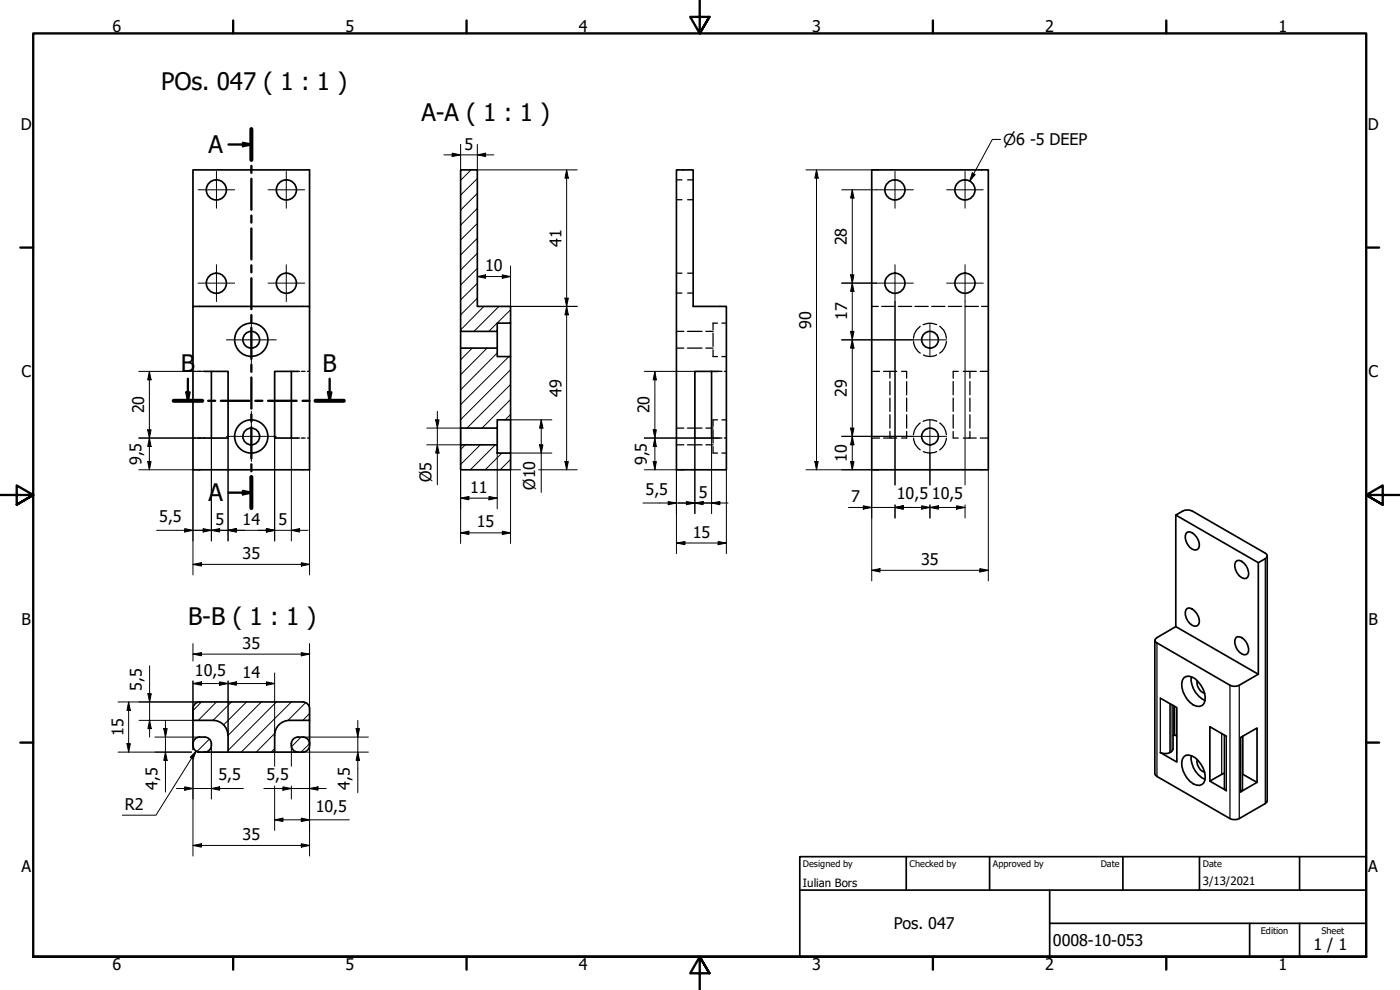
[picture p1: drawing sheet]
<svg xmlns="http://www.w3.org/2000/svg" width="420mm" height="297mm" viewBox="0 0 420 297" stroke-linecap="round" stroke-linejoin="round" font-family="sans-serif">
<!-- layer: Hatch (ISO) -->
<g fill="none" stroke="#000" stroke-width=".3">
<path d="M141.4 51l-3.2 3.1M143.3 58l-5.1 5M143.3 53.6l-5.1 4.9M143.3 76l-5.1 5M143.3 71.5l-5.1 5M143.3 67l-5.1 5M143.3 62.5l-5.1 5M143.3 89.5l-5.1 5M143.3 85l-5.1 5M143.3 80.5l-5.1 5M145.2 91.9l-7 7.1M149.7 91.9l-7.5 7.5"/>
<path d="M153.2 92.9l-6.5 6.5M141.7 104.4l-3.5 3.5M146.2 104.4l-8 8M149.2 105.9l-11 11.1M152.7 107l-14.5 14.4M153.2 119.9l-8.5 8.5M153.2 115.4l-13.1 13M153.2 110.9l-15 15M139.6 133.5l-1.4 1.4M144.1 133.5l-5.9 5.9M148.7 133.5l-7.5 7.5M149.2 128.4h.1"/>
<path d="M150.6 135.9l-5 5.1M153.2 124.4l-1.6 1.6M153.2 137.8l-3.1 3.2M60.5 210.6l-2.6 2.6M65 210.6l-5.5 5.5M69.5 210.6l-5.6 5.5M74 210.6l-6.9 6.9M78.4 210.6l-9.9 10M82.9 210.6l-14.4 14.6M87.4 210.6l-15 15.1M91.8 210.8l-5.4 5.4M92.9 214.1l-2 2"/>
<path d="M62.9 221.7l-3.8 3.8M82.4 224.6l-1 1.1M82.5 220l-5.6 5.7M90.4 221.2l-2.9 2.8M92.9 223.1l-2.5 2.6"/>
</g>
<!-- layer: Hidden (ISO) -->
<g fill="none" stroke="#000" stroke-width=".38">
<path d="M203 54h1.7M203 59.9h1.7M206.4 54h1.6M206.4 59.9h1.6M203 82h1.7M203 87.9h1.7M203 99.4h2.2M206.3 99.4h4.4M206.4 82h1.6M206.4 87.9h1.6M211.8 99.4h2.2M214 99.9v4"/>
<path d="M215.3 97h-1.3v2M216.7 97h1.3M261.6 91.9h2M264.6 91.9h4M269.6 91.9h4M274.6 91.9h4M276.2 97.9a4.9 4.9 0 0 0-2.1 3.6M277.1 97.4a5.1 5.1 0 0 1 4 0M279.6 91.9h4M282 97.9a4.4 4.4 0 0 1 2 3.6M284.6 91.9h4M289.6 91.9h4"/>
<path d="M294.6 91.9h2M57.9 111.4h.7M59.2 111.4h1.3M61 111.4h.4M89.4 111.4h.5M90.4 111.4h1.2M92.3 111.4h.6M203 104.4h2.2M206.3 104.4h4.4M211.8 104.4h2.2M214 105v2h1.3M215.5 111.4h.2"/>
<path d="M215.8 111.4h.9M216.7 107h1.3M217.4 111.4h.6M261.6 111.4h2.4M265.2 111.4h3.9M267.1 111.4v2.1M267.1 114.5v4M267.1 119.4v4M270.6 111.4h1.5v2.1M272.1 114.5v4M272.1 119.4v4M274.2 102.5a4.3 4.3 0 0 0 2 3.5"/>
<path d="M277.1 106.5a4.2 4.2 0 0 0 4 0M284 102.5a4.7 4.7 0 0 1-2 3.5M286.1 114.5v4M286.1 119.4v4M287.6 111.4h-1.5v2.1M289.1 111.4h3.9M291.1 111.4v2.1M291.1 114.5v4M291.1 119.4v4M294.2 111.4h2.4M57.9 131.4h.7M59.2 131.4h1.3"/>
<path d="M61 131.4h.4M89.4 131.4h.5M90.4 131.4h1.2M92.3 131.4h.6M203 128.4h2.2M203 133.5h2.2M206.3 128.4h4.4M206.3 133.5h4.4M211.8 128.4h2.2M211.8 133.5h2.2M214 129v4M214 134v1.9h1.3"/>
<path d="M215.3 126h-1.3v1.9M215.5 131.4h.2M215.8 131.4h.9M216.7 126h1.3M216.7 135.9h1.3M217.4 131.4h.6M261.6 131.4h2.4M265.2 131.4h3.9M267.1 124.4v4M267.1 129.5v1.9M272.1 129.5v1.9h-1.5M272.1 124.4v4"/>
<path d="M274.2 131.5a4.3 4.3 0 0 0 2 3.5M276.2 126.9a4.9 4.9 0 0 0-2.1 3.5M277.1 126.4a4.5 4.5 0 0 1 4 0M277.1 135.5a4.7 4.7 0 0 0 4 0M282 126.9a4.4 4.4 0 0 1 2 3.5M284 131.5a4.7 4.7 0 0 1-2 3.5M286.1 129.5v1.9h1.5M286.1 124.4v4M289.1 131.4h3.9M291.1 124.4v4M291.1 129.5v1.9M294.2 131.4h2.4"/>
</g>
<!-- layer: Visible (ISO) -->
<g fill="none" stroke="#000" stroke-width=".51">
<path d="M138.2 51h5.1v40.9h9.9v5.1h-4v2.4h-11zM203 51h5v40.9h10v49.1h-15zM261.6 51h35v90h-35zM57.9 91.9h35v49.1h-35zM57.9 91.9v-40.9h35v40.9M138.2 99.4v5M149.2 99.4v5M153.2 97v10M61.4 111.4h7.1v20h-7.1M63.4 111.4v20M87.4 111.4v20M89.4 111.4h-7v20h7"/>
<path d="M138.2 104.4h11v2.6h4v19h-4v2.4h-11zM213.6 111.4v20M215.5 111.4h-7v20h7M138.2 133.5h11v2.4h4v5.1h-15zM138.2 128.4v5.1M149.2 128.4v5.1M153.2 126v9.9M352.9 154.5l24.7 14.3M356 160a1.6 1.6 0 0 1 2.5 .5 3.9 3.9 0 0 1 1.2 4.1 1.7 1.7 0 0 1-2.6-.4 4.1 4.1 0 0 1-1.1-4.2zM370.8 168.6a1.6 1.6 0 0 1 2.6 .4 4 4 0 0 1 1.1 4.2l-.5 .3a3.6 3.6 0 0 1-3.4-4.2zM380.3 166.8v73.5l-.6 .8-7.8 4.5a3.2 3.2 0 0 1-2.8 0l-21.9-12.6-.6-.9v-40M346.8 191.7l6.1-3.7 24.7 14.3-5.7 3.3a3.2 3.2 0 0 1-2.8 0l-21.9-12.7-.6-.8z"/>
<path d="M352.9 188v-33.5a4.5 4.5 0 0 1 4.9-1.2l22.4 13.1v.8l-2.6 1.6v33.5M356 182.9a1.6 1.6 0 0 1 2.5 .4 3.9 3.9 0 0 1 1.2 4.1 1.7 1.7 0 0 1-2.6-.3 4.1 4.1 0 0 1-1.1-4.2zM370.8 191.4a1.71 1.71 0 0 1 2.6 .5 4 4 0 0 1 1.1 4.1l-.5 .4a3.6 3.6 0 0 1-3.4-4.3zM57.9 216.1v7.6a2 2 0 0 0 2 2h8.6M86.9 216.1a4.5 4.5 0 0 0-4.5 4.5M86.9 216.1h6v-3.5a2 2 0 0 0-2-2h-31a2 2 0 0 0-2 2v3.5h6a4.5 4.5 0 0 1 4.5 4.5M92.9 216.1v7.6a2 2 0 0 1-2 2h-8.5M348.2 209.5l5 2.8v16.3l-5-2.8a2.78 2.78 0 0 0 3.8-1v-13.2M352.5 211.9v8.6l-.5 .3M355.3 203.4a2.57 2.57 0 0 1 3.3 .2 7 7 0 0 1 2.7 7.5 2.25 2.25 0 0 1-3.2 .4 7.4 7.4 0 0 1-3.3-7.4zM357.5 203.1a7.3 7.3 0 0 0 4.1 7.1M359.3 204.2a3.6 3.6 0 0 0 2.2 3.8"/>
<path d="M61.4 221.2a2.9 2.9 0 0 0-3.2 .9l-.3 1.1M61.4 221.2a2.27 2.27 0 0 1 2.1 2.2 2.27 2.27 0 0 1-2.1 2.3M68.5 220.6v5.1h13.9v-5.1M92.9 223.2a2 2 0 0 0-2-2 2.87 2.87 0 0 0-3.2 .9 2.3 2.3 0 0 0 1.7 3.6M352.5 220.5l.7 .4M355.3 227.1a2.57 2.57 0 0 1 3.3 .2 7 7 0 0 1 2.7 7.5 2.25 2.25 0 0 1-3.2 .4 7.4 7.4 0 0 1-3.3-7.4zM357.5 226.7a7.3 7.3 0 0 0 4.1 7.2M359.3 227.9a3.6 3.6 0 0 0 2.2 3.8M367.5 220.6v15.8l.5 .8-4.9-2.8v-16.4l4.9 2.9M367.5 232l-4.4 2.4M372.9 221v15.8l-.2 .5-.4 .3 5-2.9v-16.3l-5 2.9M372.9 232.3l4.4 2.4"/>
<circle cx="64.9" cy="57" r="3"/>
<circle cx="85.9" cy="57" r="3"/>
<circle cx="268.6" cy="57" r="3"/>
<circle cx="289.6" cy="57" r="3"/>
<circle cx="64.9" cy="85" r="3"/>
<circle cx="85.9" cy="85" r="3"/>
<circle cx="268.6" cy="85" r="3"/>
<circle cx="289.6" cy="85" r="3"/>
<circle cx="75.4" cy="101.9" r="5"/>
<circle cx="75.4" cy="101.9" r="2.51"/>
<circle cx="279.1" cy="101.9" r="2.51"/>
<circle cx="75.4" cy="131" r="5"/>
<circle cx="75.4" cy="131" r="2.51"/>
<circle cx="279.1" cy="131" r="2.51"/>
</g>
<!-- layer: Visible Narrow (ISO) -->
<path d="M379.7 167.6v73.5M347.2 192.9v40.1M348.2 209.5v16.3M351.1 211.1v14.7M351.4 211.3v14.3M369.1 205.6v40M371.9 205.6v40M366.6 220.1v12.2M368 220.9v16.3M372.3 221.3v16.3M373 220.9v11.4" fill="none" stroke="#000" stroke-width=".38"/>
<!-- layer: Section Line (ISO) -->
<g fill="none" stroke="#000" stroke-width=".7">
<path d="M75.4 38.7v9.3M68.6 43.4h6.8M72.9 42.8l2.5 .6-2.5 .5zM75.4 49.8v2.1M75.4 53.6v9.3M75.4 64.7v2.1M75.4 68.6v9.2M75.4 79.6v2.1M75.4 83.5v9.3M75.4 94.5v2.1M75.4 98.3v9.4M55.9 117.7h1l-.5 2.6z"/>
<path d="M56.4 113.7v6.6M75.4 109.5v2.1M75.4 113.3v9.3M98.4 117.7h1l-.5 2.6zM98.9 113.7v6.6M52.1 120.3h8.6M62.5 120.3h2.1M66.3 120.3h8.6M75.4 124.4v2.1M75.4 128.2v9.3M75.4 139.3v2.1M76.6 120.3h2.1"/>
<path d="M80.5 120.3h8.5M90.8 120.3h2.1M94.7 120.3h8.5M68.6 147.8h6.8M72.9 147.3l2.5 .5-2.5 .5zM75.4 143.1v9.3"/>
</g>
<path d="M75.4 38.7v9.3M52.1 120.3h8.6M94.7 120.3h8.5M75.4 143.1v9.3" fill="none" stroke="#000" stroke-width="1.2"/>
<g fill="#000">
<path d="M72.9 42.8l2.5 .6-2.5 .5z" fill-rule="evenodd"/>
<path d="M55.9 117.7h1l-.5 2.6z" fill-rule="evenodd"/>
<path d="M98.4 117.7h1l-.5 2.6z" fill-rule="evenodd"/>
<path d="M72.9 147.3l2.5 .5-2.5 .5z" fill-rule="evenodd"/>
</g>
<!-- layer: Border (ISO) -->
<g fill="none" stroke="#000" stroke-width=".7">
<path d="M70 6.1v3.9M140 6.1v3.9M210 0v10l-2.9-4.9h5.8l-2.9 4.9 2.9-4.9M280 6.1v3.9M350 6.1v3.9M6.1 74.3h3.9M410 74.3h3.9M0 148.5h10l-5-2.8v5.7l5-2.9-5 2.9M420 148.5h-10l5-2.8v5.7l-5-2.9 5 2.9M6.1 222.8h3.9M410 222.8h3.9M10 287.1v-277.1h400v277.1h-400h400"/>
<path d="M70 287.1v3.8M140 287.1v3.8M212.9 292l-2.9-4.9 2.9 4.9h-5.8l2.9-4.9v9.9M280 287.1v3.8M350 287.1v3.8"/>
</g>
<!-- layer: Title (ISO) -->
<path d="M240 257h170v30.1h-170zM272 257v10.1M297 257v10.1M337 257v10.1M360 257v10.1M390 257v10.1M240 267.1h170M315 277h95M315 267.1v20M375 277v10.1M390 277v10.1" fill="none" stroke="#000" stroke-width=".51"/>
<!-- layer: Center Mark (ISO) -->
<g fill="none" stroke="#000" stroke-width=".3">
<path d="M59.4 56.9h11M65 51.4v11.1M80.5 56.9h10.9M85.9 51.4v11.1M263.1 56.9h11M268.6 51.4v11.1M284.1 56.9h11M289.6 51.4v11.1M65 79.4v11.1M85.9 79.4v11.1M268.6 79.4v11.1M289.6 79.4v11.1"/>
<path d="M59.4 84.9h11M75.4 94.5v15M80.5 84.9h10.9M263.1 84.9h11M279.1 97v10M284.1 84.9h11M67.9 102h15M274.1 102h10M67.9 130.9h15M75.4 123.4v15.1M274.1 130.9h10M279.1 126v9.9"/>
</g>
<!-- layer: Dimension (ISO) -->
<g fill="none" stroke="#000" stroke-width=".3">
<path d="M133.2 46.5h15M135.7 46l2.5 .5-2.5 .5zM138.2 43.3v7.7M143.3 46.5l2.4-.5v1zM143.3 43.3v7.7h29.9M170.1 51l.5 2.5h-1.1zM170.1 51v90M241.9 51h21.7M245 51l.6 2.5h-1.1zM245 51v90M252.6 56.9h10.5M255.8 56.9l.5 2.5h-1z"/>
<path d="M255.8 56.9v84.1M153.2 79.8v12.1h20M143.3 83l2.4-.5v1zM143.3 83h9.9M150.7 82.5l2.5 .5-2.5 .5zM169.5 89.5h1.1l-.5 2.4zM170.1 91.9l.5 2.6h-1.1zM252.6 84.9h10.5M255.3 99.4h1l-.5 2.6zM255.3 82.5h1l-.5 2.4zM255.8 84.9l.5 2.5h-1zM268.6 90.5v55"/>
<path d="M289.6 90.5v55M41.7 111.4h19.7M44.8 111.4l.5 2.6h-1zM44.8 111.4v29.6M193.4 111.4h15.1M196.5 111.4l.5 2.6h-1zM196.5 111.4v29.6M252.6 102h21.5M255.8 102l.5 2.4h-1zM41.7 131.4h19.7M44.3 138.5h1l-.5 2.5zM44.3 129h1l-.5 2.4z"/>
<path d="M44.8 131.4l.5 2.6h-1zM63.4 131.4v30.9M68.5 131.4v30.9M82.4 131.4v30.9M87.4 131.4v30.9M128.1 128.4h10.1v34.7M128.1 133.5h10.1M130.7 126h1.1l-.5 2.4zM131.3 133.5l.5 2.4h-1.1zM131.3 123.4v22.1M149.2 133.5v19.1M153.2 135.9h12.4"/>
<path d="M161.9 133.5h1l-.5 2.4zM162.4 126l.5 2.4h-1zM162.4 126v21.8M165.6 126h-12.4v37.1M169.5 138.5h1.1l-.5 2.5zM193.4 131.4h15.1v22.7M196 138.5h1l-.5 2.5zM196 129h1l-.5 2.4zM196.5 131.4l.5 2.6h-1zM213.6 131.4v22.7M244.5 138.5h1.1l-.6 2.5zM252.6 130.9h21.5"/>
<path d="M255.3 138.5h1l-.5 2.5zM255.3 128.4h1l-.5 2.5zM255.8 130.9l.5 2.6h-1zM279.1 135.9v9.6M41.7 141h18.2M47 159.1h45.5M55.4 158.6l2.5 .5-2.5 .5zM57.9 141v31.5M61 158.6l2.4 .5-2.4 .5zM63.4 159.1l2.5-.5v1zM68.5 159.1l2.4-.5v1zM79.9 158.6l2.5 .5-2.5 .5z"/>
<path d="M87.4 159.1l2.5-.5v1zM92.9 141v31.5M138.2 159.9l2.5-.5v1zM138.2 149.5l2.5-.5v1zM138.2 159.9h15M138.2 149.5h11M146.7 149l2.5 .5-2.5 .5zM150.7 159.4l2.5 .5-2.5 .5zM153.2 141h3M161.7 141h11.5M193 150.9h25.5M193.4 141h11.6"/>
<path d="M200.5 150.5l2.5 .4-2.5 .5zM203 141v25.1M206 150.5l2.5 .4-2.5 .5zM208.5 150.9l2.5-.4v.9zM213.6 150.9l2.4-.4v.9zM218 141v25.1M241.9 141h21.7M254.6 152.3h35M259.1 151.8l2.5 .5-2.5 .5zM261.6 141v33.3M268.6 152.3l2.5-.5v1zM268.6 151.5v3.9"/>
<path d="M276.6 151.8l2.5 .5-2.5 .5zM279.1 152.3l2.5-.5v1zM279.1 151.5v3.9M287.1 151.8l2.5 .5-2.5 .5zM289.6 151.5v3.9M296.6 141v33.3M57.9 169.3l2.6-.5v1zM57.9 169.3h35M90.4 168.8l2.5 .5-2.5 .5zM203 162.9l2.5-.4v.9zM203 162.9h15M215.5 162.5l2.5 .4-2.5 .5z"/>
<path d="M261.6 171.1l2.5-.5v1zM261.6 171.1h35M294.1 170.6l2.5 .5-2.5 .5zM44.9 199.8v21.4M57.9 196.3l2.6-.5v1zM57.9 193.1v5.3M57.9 196.3h35M90.4 195.8l2.5 .5-2.5 .5zM92.9 193.1v23M35.4 210.6h24.5M38.6 210.6l.5 2.6h-1zM38.6 210.6v15.1"/>
<path d="M44.4 208.1h1l-.5 2.5zM44.9 216.1l.5 2.5h-1zM49.1 218.6h1.1l-.5 2.6zM49.7 216.1v21.6M57.9 205.1l2.6-.5v1zM57.9 204.3v11.8h-16.2M57.9 205.1h24.5M65.9 204.6l2.6 .5-2.6 .5zM68.5 205.1l2.4-.5v1zM68.5 204.3v16.3M79.9 204.6l2.5 .5-2.5 .5zM82.4 201.9v18.7"/>
<path d="M106.9 218.6h1l-.5 2.6zM107.4 216.1v21.8M35.4 225.7h22.1M38.1 223.1h1l-.5 2.6zM46.5 221.2h13.4M49.7 225.7l.5 2.4h-1.1zM53 236.6h20M55.4 236.1l2.5 .5-2.5 .5zM57.9 223.1v1.9M57.9 227.6v29.2M58.9 225.3l-.9 2.4-.9-.5zM58.9 225.3l-12.1 19.3h-10.1"/>
<path d="M59.2 225.7h2.2M63.4 236.6l2.5-.5v1zM63.4 223.6v16.2M79.2 236.6h18.7M82.4 225.7v4.2M82.4 235.8v13.4M84.9 236.1l2.5 .5-2.5 .5zM87.4 223.6v6.3M87.4 235.8v4M90.9 225.7h19.7M90.9 221.2h19.7M92.9 236.6l2.5-.5v1z"/>
<path d="M92.9 223.1v33.7M107.4 225.7l.5 2.4h-1zM57.9 253.7l2.6-.5v1zM57.9 253.7h35M82.4 246l2.5-.5v1zM82.4 246h22.4M90.4 253.2l2.5 .5-2.5 .5zM90.4 245.5l2.5 .5-2.5 .5z"/>
</g>
<g fill="#000">
<path d="M135.7 46l2.5 .5-2.5 .5z" fill-rule="evenodd"/>
<path d="M143.3 46.5l2.4-.5v1z" fill-rule="evenodd"/>
<path d="M170.1 51l.5 2.5h-1.1z" fill-rule="evenodd"/>
<path d="M245 51l.6 2.5h-1.1z" fill-rule="evenodd"/>
<path d="M255.8 56.9l.5 2.5h-1z" fill-rule="evenodd"/>
<path d="M143.3 83l2.4-.5v1z" fill-rule="evenodd"/>
<path d="M150.7 82.5l2.5 .5-2.5 .5z" fill-rule="evenodd"/>
<path d="M169.5 89.5h1.1l-.5 2.4z" fill-rule="evenodd"/>
<path d="M170.1 91.9l.5 2.6h-1.1z" fill-rule="evenodd"/>
<path d="M255.3 99.4h1l-.5 2.6z" fill-rule="evenodd"/>
<path d="M255.3 82.5h1l-.5 2.4z" fill-rule="evenodd"/>
<path d="M255.8 84.9l.5 2.5h-1z" fill-rule="evenodd"/>
<path d="M44.8 111.4l.5 2.6h-1z" fill-rule="evenodd"/>
<path d="M196.5 111.4l.5 2.6h-1z" fill-rule="evenodd"/>
<path d="M255.8 102l.5 2.4h-1z" fill-rule="evenodd"/>
<path d="M44.3 138.5h1l-.5 2.5z" fill-rule="evenodd"/>
<path d="M44.3 129h1l-.5 2.4z" fill-rule="evenodd"/>
<path d="M44.8 131.4l.5 2.6h-1z" fill-rule="evenodd"/>
<path d="M130.7 126h1.1l-.5 2.4z" fill-rule="evenodd"/>
<path d="M131.3 133.5l.5 2.4h-1.1z" fill-rule="evenodd"/>
<path d="M161.9 133.5h1l-.5 2.4z" fill-rule="evenodd"/>
<path d="M162.4 126l.5 2.4h-1z" fill-rule="evenodd"/>
<path d="M169.5 138.5h1.1l-.5 2.5z" fill-rule="evenodd"/>
<path d="M196 138.5h1l-.5 2.5z" fill-rule="evenodd"/>
<path d="M196 129h1l-.5 2.4z" fill-rule="evenodd"/>
<path d="M196.5 131.4l.5 2.6h-1z" fill-rule="evenodd"/>
<path d="M244.5 138.5h1.1l-.6 2.5z" fill-rule="evenodd"/>
<path d="M255.3 138.5h1l-.5 2.5z" fill-rule="evenodd"/>
<path d="M255.3 128.4h1l-.5 2.5z" fill-rule="evenodd"/>
<path d="M255.8 130.9l.5 2.6h-1z" fill-rule="evenodd"/>
<path d="M55.4 158.6l2.5 .5-2.5 .5z" fill-rule="evenodd"/>
<path d="M61 158.6l2.4 .5-2.4 .5z" fill-rule="evenodd"/>
<path d="M63.4 159.1l2.5-.5v1z" fill-rule="evenodd"/>
<path d="M68.5 159.1l2.4-.5v1z" fill-rule="evenodd"/>
<path d="M68.5 159.1l2.4-.5v1z" fill-rule="evenodd"/>
<path d="M79.9 158.6l2.5 .5-2.5 .5z" fill-rule="evenodd"/>
<path d="M79.9 158.6l2.5 .5-2.5 .5z" fill-rule="evenodd"/>
<path d="M87.4 159.1l2.5-.5v1z" fill-rule="evenodd"/>
<path d="M138.2 159.9l2.5-.5v1z" fill-rule="evenodd"/>
<path d="M138.2 149.5l2.5-.5v1z" fill-rule="evenodd"/>
<path d="M146.7 149l2.5 .5-2.5 .5z" fill-rule="evenodd"/>
<path d="M200.5 150.5l2.5 .4-2.5 .5z" fill-rule="evenodd"/>
<path d="M206 150.5l2.5 .4-2.5 .5z" fill-rule="evenodd"/>
<path d="M208.5 150.9l2.5-.4v.9z" fill-rule="evenodd"/>
<path d="M213.6 150.9l2.4-.4v.9z" fill-rule="evenodd"/>
<path d="M259.1 151.8l2.5 .5-2.5 .5z" fill-rule="evenodd"/>
<path d="M268.6 152.3l2.5-.5v1z" fill-rule="evenodd"/>
<path d="M268.6 152.3l2.5-.5v1z" fill-rule="evenodd"/>
<path d="M276.6 151.8l2.5 .5-2.5 .5z" fill-rule="evenodd"/>
<path d="M279.1 152.3l2.5-.5v1z" fill-rule="evenodd"/>
<path d="M287.1 151.8l2.5 .5-2.5 .5z" fill-rule="evenodd"/>
<path d="M57.9 169.3l2.6-.5v1z" fill-rule="evenodd"/>
<path d="M90.4 168.8l2.5 .5-2.5 .5z" fill-rule="evenodd"/>
<path d="M150.7 159.4l2.5 .5-2.5 .5z" fill-rule="evenodd"/>
<path d="M203 162.9l2.5-.4v.9z" fill-rule="evenodd"/>
<path d="M215.5 162.5l2.5 .4-2.5 .5z" fill-rule="evenodd"/>
<path d="M261.6 171.1l2.5-.5v1z" fill-rule="evenodd"/>
<path d="M294.1 170.6l2.5 .5-2.5 .5z" fill-rule="evenodd"/>
<path d="M57.9 196.3l2.6-.5v1z" fill-rule="evenodd"/>
<path d="M90.4 195.8l2.5 .5-2.5 .5z" fill-rule="evenodd"/>
<path d="M38.6 210.6l.5 2.6h-1z" fill-rule="evenodd"/>
<path d="M44.4 208.1h1l-.5 2.5z" fill-rule="evenodd"/>
<path d="M44.9 216.1l.5 2.5h-1z" fill-rule="evenodd"/>
<path d="M49.1 218.6h1.1l-.5 2.6z" fill-rule="evenodd"/>
<path d="M57.9 205.1l2.6-.5v1z" fill-rule="evenodd"/>
<path d="M65.9 204.6l2.6 .5-2.6 .5z" fill-rule="evenodd"/>
<path d="M68.5 205.1l2.4-.5v1z" fill-rule="evenodd"/>
<path d="M79.9 204.6l2.5 .5-2.5 .5z" fill-rule="evenodd"/>
<path d="M106.9 218.6h1l-.5 2.6z" fill-rule="evenodd"/>
<path d="M38.1 223.1h1l-.5 2.6z" fill-rule="evenodd"/>
<path d="M49.7 225.7l.5 2.4h-1.1z" fill-rule="evenodd"/>
<path d="M55.4 236.1l2.5 .5-2.5 .5z" fill-rule="evenodd"/>
<path d="M58.9 225.3l-.9 2.4-.9-.5z" fill-rule="evenodd"/>
<path d="M63.4 236.6l2.5-.5v1z" fill-rule="evenodd"/>
<path d="M84.9 236.1l2.5 .5-2.5 .5z" fill-rule="evenodd"/>
<path d="M92.9 236.6l2.5-.5v1z" fill-rule="evenodd"/>
<path d="M107.4 225.7l.5 2.4h-1z" fill-rule="evenodd"/>
<path d="M57.9 253.7l2.6-.5v1z" fill-rule="evenodd"/>
<path d="M82.4 246l2.5-.5v1z" fill-rule="evenodd"/>
<path d="M90.4 253.2l2.5 .5-2.5 .5z" fill-rule="evenodd"/>
<path d="M90.4 245.5l2.5 .5-2.5 .5z" fill-rule="evenodd"/>
</g>
<!-- layer: Symbol (ISO) -->
<path d="M291.8 51.9l.9 .5-1.7 1.9zM300.3 41.8h-2.5l-6.8 12.5" fill="none" stroke="#000" stroke-width=".3"/>
<path d="M291.8 51.9l.9 .5-1.7 1.9z" fill-rule="evenodd" fill="#000"/>
<g font-size="7.2">
<text x="48.4" y="27.1">POs. 047 ( 1 : 1 )</text>
<text x="126.5" y="36.2">A-A ( 1 : 1 )</text>
<text x="62.5" y="46">A</text>
<text x="54.3" y="111.7">B</text>
<text x="96.8" y="111.7">B</text>
<text x="62.5" y="150.4">A</text>
<text x="56.5" y="187.6">B-B ( 1 : 1 )</text>
</g>
<g font-size="4.8">
<text x="33.7" y="9.6">6</text>
<text x="103.7" y="9.6">5</text>
<text x="173.7" y="9.6">4</text>
<text x="243.7" y="9.6">3</text>
<text x="313.7" y="9.6">2</text>
<text x="383.7" y="9.6">1</text>
<text x="6.2" y="38.9">D</text>
<text x="410.5" y="38.9">D</text>
<text x="139.4" y="44.9">5</text>
<text x="168.5" y="74.1" transform="rotate(-90 168.5 74.1)">41</text>
<text x="254.1" y="73.6" transform="rotate(-90 254.1 73.6)">28</text>
<text x="145.6" y="81.4">10</text>
<text x="243.5" y="98.6" transform="rotate(-90 243.5 98.6)">90</text>
<text x="254.3" y="96.1" transform="rotate(-90 254.3 96.1)">17</text>
<text x="6.4" y="113.1">C</text>
<text x="410.7" y="113.1">C</text>
<text x="168.5" y="119" transform="rotate(-90 168.5 119)">49</text>
<text x="254.2" y="119" transform="rotate(-90 254.2 119)">29</text>
<text x="43.2" y="124.1" transform="rotate(-90 43.2 124.1)">20</text>
<text x="194.9" y="124.1" transform="rotate(-90 194.9 124.1)">20</text>
<text x="42.4" y="139.6" transform="rotate(-90 42.4 139.6)">9,5</text>
<text x="194.1" y="139.6" transform="rotate(-90 194.1 139.6)">9,5</text>
<text x="254.2" y="138.6" transform="rotate(-90 254.2 138.6)">10</text>
<text x="129.5" y="144.7" transform="rotate(-90 129.5 144.7)">Ø5</text>
<text x="141.1" y="147.9">11</text>
<text x="160.7" y="147" transform="rotate(-90 160.7 147)">Ø10</text>
<text x="193.7" y="148.6">5,5</text>
<text x="209.7" y="149.3">5</text>
<text x="269.2" y="149.8">10,5</text>
<text x="279.7" y="149.8">10,5</text>
<text x="255.4" y="150.7">7</text>
<text x="47.8" y="156.7">5,5</text>
<text x="64.6" y="157.5">5</text>
<text x="72.8" y="157.6">14</text>
<text x="83.6" y="157.5">5</text>
<text x="143.1" y="158.2">15</text>
<text x="207.9" y="161.3">15</text>
<text x="72.8" y="167.8">35</text>
<text x="276.5" y="169.5">35</text>
<text x="6.4" y="187.4">B</text>
<text x="410.7" y="187.4">B</text>
<text x="72.8" y="194.7">35</text>
<text x="58.5" y="202.7">10,5</text>
<text x="72.8" y="203.6">14</text>
<text x="42.5" y="207.2" transform="rotate(-90 42.5 207.2)">5,5</text>
<text x="37" y="220.8" transform="rotate(-90 37 220.8)">15</text>
<text x="47.2" y="236.9" transform="rotate(-90 47.2 236.9)">4,5</text>
<text x="65.6" y="234.2">5,5</text>
<text x="79.9" y="234.2">5,5</text>
<text x="105" y="237.1" transform="rotate(-90 105 237.1)">4,5</text>
<text x="37.5" y="243.1">R2</text>
<text x="94.7" y="243.6">10,5</text>
<text x="72.8" y="252.1">35</text>
<text x="6.4" y="261.7">A</text>
<text x="410.7" y="261.7">A</text>
<text x="268.2" y="278.8">Pos. 047</text>
<text x="316" y="283.8">0008-10-053</text>
<text x="394.2" y="285">1 / 1</text>
<text x="33.7" y="290.9">6</text>
<text x="103.7" y="290.9">5</text>
<text x="173.7" y="290.9">4</text>
<text x="243.7" y="290.9">3</text>
<text x="313.7" y="290.9">2</text>
<text x="383.7" y="290.9">1</text>
</g>
<text font-size="4.6" x="301.1" y="43.5">⌀6 -5 DEEP</text>
<g font-size="3.4">
<text x="241" y="266">Iulian Bors</text>
<text x="361" y="265.5">3/13/2021</text>
</g>
<g font-size="2.7">
<text x="241" y="260.1">Designed by</text>
<text x="273" y="260.1">Checked by</text>
<text x="298" y="260.1">Approved by</text>
<text x="330.3" y="260">Date</text>
<text x="361" y="260">Date</text>
<text x="378.4" y="280.1">Edition</text>
<text x="396.6" y="280.1">Sheet</text>
</g>
</svg>
